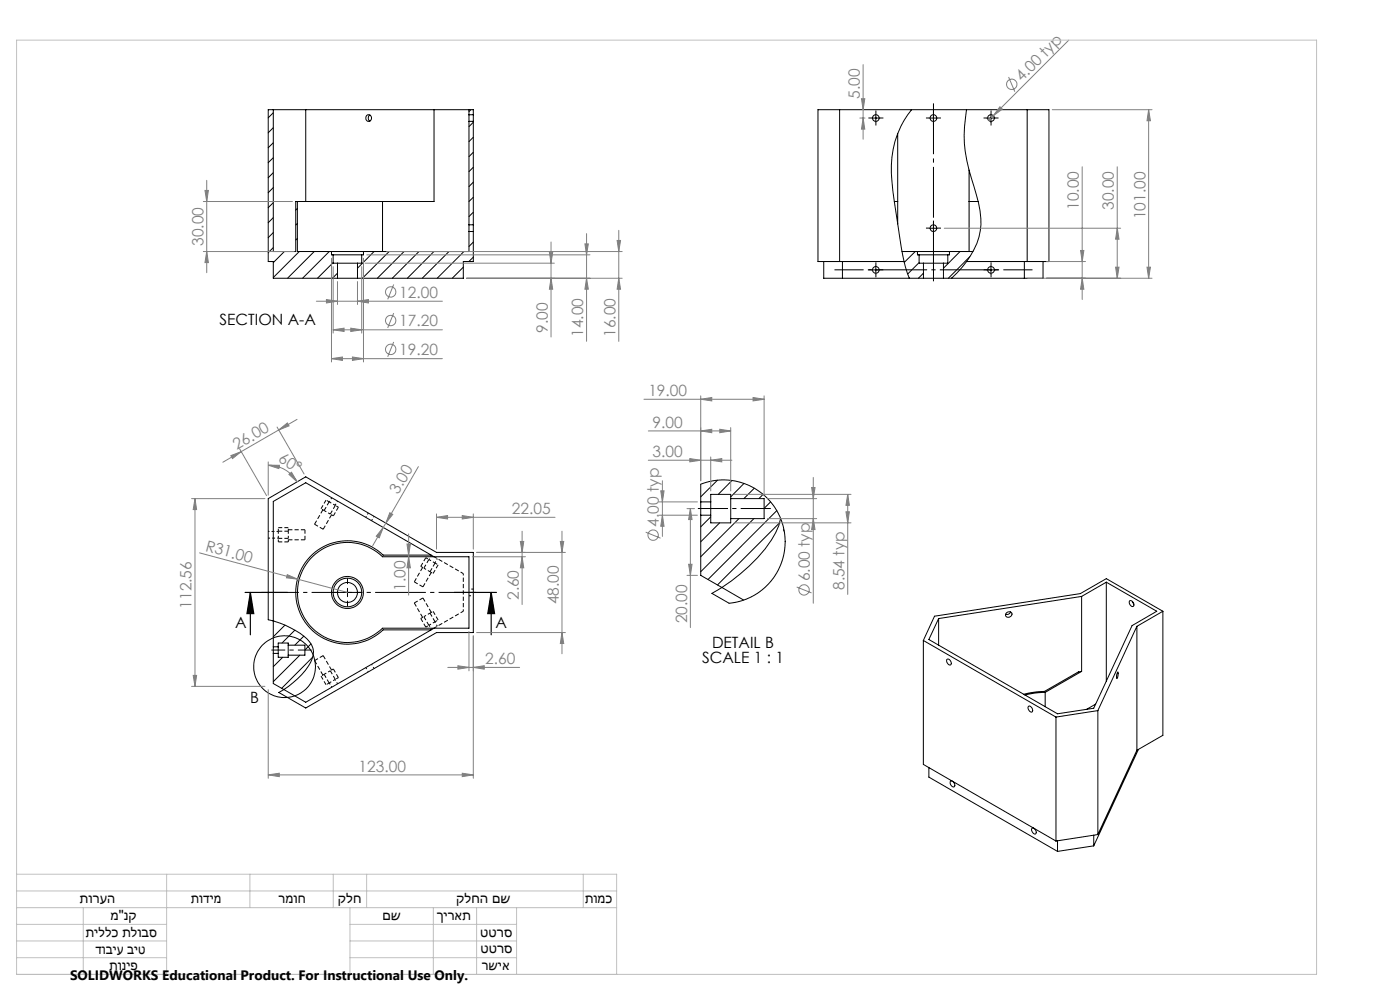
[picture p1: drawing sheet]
<svg xmlns="http://www.w3.org/2000/svg" width="420mm" height="297mm" viewBox="0 0 420 297" stroke-linecap="round" stroke-linejoin="round" font-family="sans-serif">
<path d="M235 158.7l.3 .6M130.2 166.8l8.8 5.1M130.2 188.2l8.8-5" fill="none" stroke="#000" stroke-width=".3" stroke-dasharray="1.3 .6" stroke-dashoffset=".3" stroke-linecap="butt"/>
<path d="M139 171.9v11.3M140.7 178.5h1.3M142 176.5h-1.3" fill="none" stroke="#000" stroke-width=".3" stroke-dasharray="1.3 .6" stroke-dashoffset=".7" stroke-linecap="butt"/>
<g fill="none" stroke="#000" stroke-width=".3" stroke-dasharray="1.3 .6" stroke-dashoffset=".5" stroke-linecap="butt">
<path d="M83.5 159.2v-1.1M86.5 159.2v-1.1M97.2 153l-.9-.5M98.7 150.4l-.9-.5M99.1 154.1l-1.9-1.1M100 154.6l-.9-.5M100.6 151.5l-1.9-1.1M101.5 152l-.9-.5M83.5 161.3v-2.1M83.5 162.4v-1.1M86.5 161.3v-2.1M86.5 162.4v-1.1"/>
<path d="M126.2 169.7l1 .6M127.2 170.3l1.8 1M127.7 167.1l1 .6M128.7 167.7l1.8 1M129 171.3l.9 .6M130.5 168.7l.9 .6M126.2 185.4l1-.6M127.2 184.8l1.8-1.1M127.7 187.9l1-.5M128.7 187.4l1.8-1.1M129 183.7l.9-.5M130.5 186.3l.9-.5"/>
<path d="M97.2 202.1l-.9 .5M98.7 204.7l-.9 .5M99.1 201l-1.9 1.1M100 200.5l-.9 .5M100.6 203.6l-1.9 1.1M101.5 203.1l-.9 .5"/>
</g>
<g fill="none" stroke="#000" stroke-width=".3" stroke-dasharray="1.3 .6" stroke-dashoffset=".1" stroke-linecap="butt">
<path d="M86.5 159.2h-3M86.5 158.1h-3M96.3 152.5l1.5-2.6M97 158.6l-2.6-1.5M97.2 153l1.5-2.6M99.1 154.1l1.5-2.6M100 154.6l1.5-2.6M86.5 161.3h-3M86.5 162.4h-3M91.5 161.8v-3M124.3 174.4l2.6 1.5M126.2 169.7l1.5-2.6"/>
<path d="M127.2 170.3l1.5-2.6M129 171.3l1.5-2.6M129.9 171.9l1.5-2.6M97 196.5l-2.6 1.5M124.3 180.7l2.6-1.5M126.2 185.4l1.5 2.5M127.2 184.8l1.5 2.6M129 183.7l1.5 2.6M129.9 183.2l1.5 2.6M96.3 202.6l1.5 2.6M97.2 202.1l1.5 2.6M99.1 201l1.5 2.6"/>
<path d="M100 200.5l1.5 2.6"/>
</g>
<g fill="none" stroke="#000" stroke-width=".3" stroke-dasharray="1.3 .6" stroke-dashoffset=".8" stroke-linecap="butt">
<path d="M82 159.3h-1.5M83.5 159.3h-1.5M99.5 149.1l-.7 1.3M100.5 151.4l.8-1.3M110.5 153.7l-.8 1.3M111.5 156l.7-1.3M80.5 161.3h1.5M82 161.3h1.5M129.5 166.4l-.8 1.3M130.5 168.7l.7-1.3M128.7 187.4l.8 1.3M131.2 187.7l-.7-1.3"/>
<path d="M98.8 204.7l.7 1.3M101.3 205l-.8-1.3M109.7 200.1l.8 1.3M112.2 200.4l-.7-1.3"/>
</g>
<path d="M91.5 158.8h-5M96.9 152.8l-2.5 4.3M97 158.6l2.5-4.3M235.2 158.6l-.2 .1M86.5 161.8h5M126.8 170.1l-2.5 4.3M126.9 175.9l2.5-4.3M94.4 198l2.5 4.3M124.3 180.7l2.5 4.3M129.4 183.5l-2.5-4.3M99.5 200.8l-2.5-4.3" fill="none" stroke="#000" stroke-width=".3" stroke-dasharray="1.3 .6" stroke-linecap="butt"/>
<g fill="none" stroke="#000" stroke-width=".3">
<path d="M82 32.9v42.5h6.7v-15h.5M82 33.8l-1.5 1.5M82 38.3l-1.5 1.5M91.7 32.9v27.5M110 34.6a.91 .91 0 0 1 1.3 .2 .91 .91 0 0 1-.2 1.3 .91 .91 0 0 1-1.3-.3v-.8zM111 34.5a1.06 1.06 0 0 0 0 1.8M130.2 32.9v27.5h-15.4M140.7 34.4v2M140.7 32.9v1.5M140.7 36.4v31M140.7 36.4h1.3M140.7 34.4h1.3"/>
<path d="M141.3 32.9l-.6 .6M142 34.4v2M142 34.4v-1.5h-61.5v45.5h1.5v5h19.2M142 36.4v31M142 36.7l-1.3 1.3M251.9 32.9v45.5M261.5 35.4h2.5M262.7 34.1v2.6M273.5 32.9a28.1 28.1 0 0 0-5.9 21.4l.7 6.1 2.9 18M278.8 35.4h2.5M280 34.1v2.6M289.9 32.9a41.5 41.5 0 0 0 2.3 23 28.9 28.9 0 0 1 1.9 13.3 20 20 0 0 1-4.1 9.2"/>
<path d="M296.1 35.4h2.5M297.3 34.1v2.6M308.2 32.9v45.5M82 42.8l-1.5 1.5M82 47.3l-1.5 1.5M82 51.7l-1.5 1.6M82 56.2l-1.5 1.5M142 50.1l-1.3 1.3M142 54.6l-1.3 1.3M142 41.1l-1.3 1.3M142 45.6l-1.3 1.4M142 59.1l-1.3 1.3"/>
<path d="M269.3 40v27.1M290.7 51v24.4M82 60.7l-1.5 1.5M82 65.2l-1.5 1.5M82 69.7l-1.5 1.5M82 74.2l-1.5 1.5M85.3 75.4l-3.3 3.3M89.2 60.4h25.6M89.2 60.4v15h10.2M89.2 62.5l-.5 .5M89.2 67l-.5 .4M89.2 71.4l-.5 .5"/>
<path d="M89.8 75.4l-7.8 7.8M94.3 75.4l-8 8M98.8 75.4l-8 8M99.4 75.4h9.6M99.4 75.4v1h.5M99.9 76.4h8.6M99.9 76.4v2.5h1.3M99.9 78.7l-4.6 4.7M101.2 78.9h6M101.2 78.9v4.5M107.2 78.9v4.5M108.5 76.4v2.5h-1.3"/>
<path d="M109 75.4v1h-.5M112.2 75.4l-5 5M114.8 60.4v15M116.7 75.4l-8 8M121.2 75.4l-8 8M125.7 75.4l-8 8M130.2 75.4l-8 8M134.7 75.4l-8 8M139.2 75.4l-8 8M140.7 69.4h.1M140.7 67.4v2M140.7 69.4v6h-31.7"/>
<path d="M140.7 69.4h1.3M140.7 67.4h1.3M142 67.4v2M142 69.4v9h-3v5h-31.8M142 72.6l-1.3 1.3M142 77.1l-1.3 1.3M142 63.6l-1.3 1.3M247.1 78.4v5h29.9M252.7 78.4v5M262.7 79.6v2.5M268.3 60.4h1M270.6 75.4h4.6"/>
<path d="M271.2 78.4l1.6 5M271.2 78.4h-25.8v-45.5h69.3v45.5h-24.7M274.6 75.4l-3.3 3.2M275.2 75.4h9.6M275.2 75.4v1h.5M275.7 76.4h8.6M275.7 76.4v2.5h1.3M275.7 78.7l-3.4 3.4M277 78.9h6M277 78.9v4.5M278.8 68.4h2.5M280 67.1v2.5"/>
<path d="M283 78.9v4.5M284.3 76.4v2.5h-1.3M284.8 75.4v1h-.5M284.8 75.4h7.1M288 75.4l-5 5M290 78.4l-1.4 1.8-3.1 3.2M290.7 60.4h2.7M290.9 76.9l-6.4 6.5M297.3 79.6v2.5M307.3 78.4v5M312.9 78.4v5h-29.9M101.2 83.4h6"/>
<path d="M101.2 81.9l-1.5 1.5M139 80.1l-3.3 3.3M261.5 80.9h2.5M277 83.4h6M277 81.9l-1.5 1.5M296.1 80.9h2.5M80.5 149.4l11.2-6.5 39.3 22.7h11v24h-11l-39.3 22.6-8.1-4.7a23.2 23.2 0 0 0 10.1-10.1 5.5 5.5 0 0 0-2.6-6.8l-2.2-1.5a26.6 26.6 0 0 0-8.4-3.4zM210.2 150.4l.2-5.3 3.3-1 2.7-.3 3.2 .2 2.7 .6 4.1 1.8 2.3 1.6 1.9 1.8 2.6 3.4 1.2 2.8 .6 1.9 .4 2.1 .1 2.9-.2 2.3-.6 2.6-1.7 3.9-1.7 2.5-1.4 1.4-1.9 1.7-2.8 1.7-2.9 1.1-3.5 .7-5.2-3 3-1.7M210.2 150.4v4M210.2 154.4h3M210.2 150.4h3M210.2 154.4v18l6.4 3.7"/>
<path d="M213.2 154.9l-3 3M213.2 150.4v4M213.2 154.4v2.3h6v-1.3M215.2 143.9l-5 5M215.9 156.7l-5.7 5.7M219.2 149.4v6M219.2 149.4v-1.2h-6v2.2M219.2 149.4h10v6h-10M219.6 144l-4.1 4.2M221.7 155.4l-11.5 11.5M223.2 144.9l-4 4M226.2 155.4l-16 15.9"/>
<path d="M226.3 146.3l-3.1 3.1M228.9 148.2l-1.2 1.2M231.2 150.4l-2 2M233 153l-20.6 20.7M233.9 156.7l-18.7 18.6M234.2 155.4a23.5 23.5 0 0 1-6.9 11.7 59.5 59.5 0 0 1-10.7 9M93.1 167.5a15 15 0 0 1 21.7-.6h25.9v21.4h-25.9a15 15 0 0 1-20.9 .1 15 15 0 0 1-.8-20.9zM103 177.5h2.5M104.2 176.3v2.5M129.3 166.4h-14.4a15.5 15.5 0 0 0-21.7 .3 15.5 15.5 0 0 0 0 21.7 15.5 15.5 0 0 0 21.7 .4h14.4M130.2 166.9l-38.5-22.2-9.7 5.6v43.5M216.6 176.1l6.5 3.7"/>
<path d="M324.5 178.7l-42.9 6.7M324.5 178.7v22.5M331.9 174.5l15.1 8.7-7.4 4.3-11.5 24.8-10.8 1.6-38.6-22.2 2.9-6.3M331.9 174.5l-7.4 4.2M331.9 174.5v29.6M82 193.8v2M82 195.8v9.1l3.2 1.8M82 195.8h1.5M82 193.8h1.5M82.2 186.2l-.2 .1M83.5 193.8v2M83.5 195.8v1.2h3v-.6"/>
<path d="M84.8 197l-2.8 2.8M85.5 187.4l-3.5 3.4M86.5 193.4v3M86.5 193.4v-.7h-3v1.1M86.5 193.4h5v3h-5M88.5 188.8l-3.9 3.9M90 196.4l-8 7.9M91.2 190.6l-2.8 2.8M93.3 193l-1.8 1.8M93.8 197l-9.3 9.3M130.2 188.3l-38.5 22.2-6.5-3.8M277 191.9l39.8 23"/>
<path d="M277 191.9v37.2l39.8 23M281.6 185.4v8M284.1 197.6a1.03 1.03 0 0 1 1.1 .5 1.03 1.03 0 0 1-.2 1.2 1.24 1.24 0 0 1-.9-1.7zM301.9 183.8a.9 .9 0 0 1 1.1-.5 .9 .9 0 0 1 .6 1 .9 .9 0 0 1-1.1 .7 .73 .73 0 0 1-.8-.4 .73 .73 0 0 1 .2-.8zM303.2 183.4l-.5 .6-1 .1M338.9 180.1a1.11 1.11 0 0 1 1 1.6 1.17 1.17 0 0 1-1-1.6zM339.7 180.3l.4 .7M341.1 187.7l-11.7 25.3M341.1 187.7v37.2M348.9 183.2l-17-9.8-7.8 4.5-43.7 6.8-3.4 7.2M348.9 183.2l-7.8 4.5M348.9 183.2v37.2l-7.8 4.5"/>
<path d="M308.6 211.7a1.04 1.04 0 0 1 1 .5 1.04 1.04 0 0 1-.2 1.2 1.27 1.27 0 0 1-.8-1.7zM313.5 207.5l-3.1 .2-2.9 .6M313.5 207.5v4.3M316.8 214.9v37.2M324.5 201.2l-1 .2-10.2 5.8-2.1 .1-4.1 .8M324.5 201.2l-11 6.3M328.7 211l-2.7 1.6M329.4 213l-12.6 1.9M329.4 213v37.1M335.3 201.4l.2 .7-.4 1.3-.1-1.1zM278.7 230v2.9l38.6 22.3M285.2 234.1a1.05 1.05 0 0 1 1 .6 1.05 1.05 0 0 1-.1 1.2 1.26 1.26 0 0 1-.9-1.8z"/>
<path d="M341.1 224.9l-11.7 25.2M341.5 224.6l-13.4 28.9M309.6 248.2a1.13 1.13 0 0 1 1.1 1.7 1.21 1.21 0 0 1-1.1-1.7zM317.3 252v3.2M328.1 250.3v3.2M328.1 253.5l-10.8 1.7M329.4 250.1l-12.6 2"/>
<circle cx="262.7" cy="35.4" r="1"/>
<circle cx="280" cy="35.4" r="1"/>
<circle cx="297.3" cy="35.4" r="1"/>
<circle cx="280" cy="68.4" r="1"/>
<circle cx="262.7" cy="80.9" r="1"/>
<circle cx="297.3" cy="80.9" r="1"/>
<circle cx="104.2" cy="177.6" r="2.99"/>
<circle cx="104.2" cy="177.6" r="4.8"/>
<circle cx="104.2" cy="177.6" r="4.3"/>
<circle cx="85.4" cy="199.8" r="9.3"/>
</g>
<g fill="none" stroke="#808080" stroke-width=".3">
<path d="M258.9 19.4v22.3M320.6 12l-24 24.1M258 35.4h1.5M258.4 29.6h1l-.5 3.3zM258.9 35.4l.5 3.3h-1zM300 32l.7 .7-2.7 2zM302.6 23.1l1.8 4.4M315.7 32.9h29.9M344.6 32.9l.5 3.3h-1zM344.6 32.9v50.5M61.5 57.1h1l-.5 3.3zM62 54v27.7"/>
<path d="M324.7 50v39.7M335.2 50v33.4M61 75.4h27.2M61 60.4h26.7M62 75.4l.5 3.3h-1zM99.4 77.4v31.1M99.9 79.9v19.9M108.5 79.9v19.9M109 77.4v31.1M109.5 78.9h56.8M110 76.4h67M116 75.4h70.7"/>
<path d="M164.8 75.6h1l-.5 3.3zM165.3 72.5v28.5M175.5 73.1h1l-.5 3.3zM176 70v32.3M185.1 72.1h1.1l-.6 3.3zM185.6 69v33.3M283.3 68.4h52.9M313.9 78.4h11.7M324.2 75.1h1l-.5 3.3zM335.2 68.4l.5 3.3h-1zM94.9 90.3h37.8M97.9 89.8l3.3 .5-3.3 .5z"/>
<path d="M99.9 98.8l3.3-.4v.9zM99.9 98.8h32.8M101.2 84.4v6.9M105.2 98.4l3.3 .4-3.3 .5zM107.2 90.3l3.3-.5v1zM107.2 84.4v6.9M118.1 85.3l-1.8 4.4M118.1 93.8l-1.8 4.5M165.3 83.4l.5 3.3h-1zM176 83.4l.5 3.3h-1zM185.6 83.4l.6 3.3h-1.1zM186.7 83.4h-46.7"/>
<path d="M308.3 83.4h37.3M324.7 83.4l.5 3.3h-1zM334.7 80.1h1l-.5 3.3zM344.1 80.1h1l-.5 3.3zM99.4 107.5l3.3-.5v1zM99.4 107.5h33.3M105.7 107l3.3 .5-3.3 .5zM118.1 102.5l-1.8 4.4M193.2 119.7h36M210.2 119.7l3.3-.6v1.1zM210.2 118.6v25.5M225.9 119.1l3.3 .6-3.3 .5z"/>
<path d="M229.2 118.6v29.8M69.3 136.6l3.1-1.2-2.7 2zM71.9 134.5l8.1 14.1M72.4 135.4l-5.5 3.1M80.5 139.4h3.3l-.2 1zM80.5 139.4a10.1 10.1 0 0 1 8.6 5M80.5 138.4v10M83.1 128l8.1 14.1M83.6 128.9l2.6-2.2 .5 .9zM89.1 125.7l-16.7 9.7M125.5 139.8l-9.8 17M194.5 129.1h24.7"/>
<path d="M194.5 137.9h25.1M206.9 137.4l3.3 .5-3.3 .5zM210.2 129.1l3.3-.4v1zM213.2 137.9l3.3-.5v1zM213.2 136.9v10.2M215.9 128.7l3.3 .4-3.3 .6zM219.2 128.2v18.9M57.5 149.4h22M58.5 149.4v56.3M58.5 149.4l.5 3.3h-1zM86.7 142.2l.8-.7 1.6 2.9zM115 158.1l-1.2 3.1-.9-.5z"/>
<path d="M115 158.1l-3.2 5.5M115.7 156.8l-.7 1.3M116.9 153.7l.9 .5-2.1 2.6zM131 155l3.3-.5v1zM131 154v10.6M131 155h35.5M138.7 154.5l3.3 .5-3.3 .5zM142 154v10.6M156.6 159.2v22M168.6 159.2v36.7M193.7 159.5l4.5 1.8M197.7 150.4h11.5"/>
<path d="M197.7 154.4h11.5M198.2 147.1h1l-.5 3.3zM198.7 144.1v16.7M198.7 154.4l.5 3.3h-1zM206.1 152.4h2.3M207.1 152.4v35.7M207.1 152.4l.5 3.3h-1zM220.2 148.2h35.1M220.2 156.7h35.1M230.2 149.4h14.8M230.2 155.4h14.8M243.5 146.1h1l-.5 3.3z"/>
<path d="M244 155.4l.5 3.3h-1zM244 143.1v37.7M253.8 153.4h1l-.5 3.3zM254.3 148.2v29.9M254.3 148.2l.5 3.2h-1zM59.9 165.7l44.3 11.8M86.2 172.2l3.1 1.4-3.4-.4zM122.1 163.1h1l-.5 3.3zM122.6 160v18.4M122.6 166.9l.5 3.3h-1zM141.7 166.9h15.9M143 165.6h26.6"/>
<path d="M156.1 162.3h1l-.5 3.3zM156.6 166.9l.5 3.3h-1zM168.1 162.3h1l-.5 3.3zM206.1 172.4h3.1M206.6 169.1h1l-.5 3.3zM239 175.9l4.5 1.8M137.4 199.5l3.3 .5-3.3 .6zM140.7 189.3v11.7M142 190.6v42.7M143 189.6h26.6M168.6 189.6l.5 3.3h-1zM57.5 205.7h22"/>
<path d="M58 202.4h1l-.5 3.3zM80.5 206.7v26.6M134.3 200h21.6M142 200l3.3-.5v1.1zM80.5 232.2l3.3-.5v1.1zM80.5 232.2h61.5M138.7 231.7l3.3 .5-3.3 .6z"/>
<circle cx="303.5" cy="25.3" r="1.56"/>
<circle cx="117.2" cy="87.5" r="1.56"/>
<circle cx="117.2" cy="96.1" r="1.56"/>
<circle cx="117.2" cy="104.7" r="1.56"/>
<circle cx="195.9" cy="160.4" r="1.56"/>
<circle cx="241.2" cy="176.8" r="1.55"/>
</g>
<path d="M73.5 177.5h12.7M75.1 177.5l1 6.4h-2zM75.1 177.5v12.7M136.2 177.5h12.7M147.4 177.5l1 6.4h-2.1zM147.4 177.5v12.7" fill="none" stroke="#000" stroke-width=".35"/>
<path d="M142.8 177.5h-64.4" fill="none" stroke="#000" stroke-width=".3" stroke-dasharray="15.2 1.3 1.3 1.3" stroke-dashoffset="4" stroke-linecap="butt"/>
<path d="M81.4 194.8h12.1" fill="none" stroke="#000" stroke-width=".3" stroke-dasharray="15.2 1.3 1.3 1.3" stroke-dashoffset="11.1" stroke-linecap="butt"/>
<g fill="none" stroke="#000" stroke-width=".3" stroke-dasharray="15.2 1.3 1.3 1.3" stroke-linecap="butt">
<path d="M261.5 35.4h-1M262.8 34.1v-1M262.8 36.6v1M264 35.4h1M278.8 35.4h-1M280 34.1v-1M280 36.6v1M281.3 35.4h1M296.1 35.4h-1M297.3 34.1v-1M297.3 36.6v1M298.6 35.4h1"/>
<path d="M262.8 79.6v-1M278.8 68.4h-1M280 67.1v-1M280 69.6v1M281.3 68.4h1M297.3 79.6v-1M261.5 80.9h-1M262.8 82.1v1M264 80.9h1M296.1 80.9h-1M297.3 82.1v1M298.6 80.9h1"/>
<path d="M101.7 177.5h-1.7M104.2 175v-1.7M106.7 177.5h1.8M104.2 180v1.8"/>
</g>
<path d="M231.2 152.4h-21.8" fill="none" stroke="#000" stroke-width=".3" stroke-dasharray="15.2 1.3 1.3 1.3" stroke-dashoffset="6.2" stroke-linecap="butt"/>
<path d="M280 30.9v53.5" fill="none" stroke="#000" stroke-width=".3" stroke-dasharray="15.2 1.3 1.3 1.3" stroke-dashoffset="-.1" stroke-linecap="butt"/>
<path d="M250.3 80.9h59.4" fill="none" stroke="#000" stroke-width=".3" stroke-dasharray="15.2 1.3 1.3 1.3" stroke-dashoffset="6.5" stroke-linecap="butt"/>
<g fill="none" stroke="#c0c0c0" stroke-width=".3">
<path d="M5 12h390v280h-390zM5 262h180v30M5 277h45M5 272h180M5 267h180M25 272v20M50 262v30M75 262v10M100 262v10M105 277h50M105 272v20M110 262v10"/>
<path d="M130 272v20M143 272v20M155 272v20M175 262v10M5 282h45M5 287h45M105 282h50M105 287h50"/>
</g>
<path d="M147.4 177.5l1 6.4h-2.1zM75.1 177.5l1 6.4h-2z" fill="#000"/>
<g fill="#808080">
<path d="M86.2 172.2l3.1 1.4-3.4-.4z"/>
<path d="M300 32l.7 .7-2.7 2z"/>
<path d="M86.7 142.2l.8-.7 1.6 2.9zM80.5 139.4h3.3l-.2 1z"/>
<path d="M215.9 128.7l3.3 .4-3.3 .6zM210.2 129.1l3.3-.4v1z"/>
<path d="M225.9 119.1l3.3 .6-3.3 .5zM210.2 119.7l3.3-.6v1.1z"/>
<path d="M138.7 231.7l3.3 .5-3.3 .6zM80.5 232.2l3.3-.5v1.1z"/>
<path d="M97.9 89.8l3.3 .5-3.3 .5zM107.2 90.3l3.3-.5v1zM99.9 98.8l3.3-.4v.9zM105.2 98.4l3.3 .4-3.3 .5zM99.4 107.5l3.3-.5v1zM105.7 107l3.3 .5-3.3 .5z"/>
<path d="M213.2 137.9l3.3-.5v1zM206.9 137.4l3.3 .5-3.3 .5z"/>
<path d="M83.6 128.9l2.6-2.2 .5 .9zM69.3 136.6l3.1-1.2-2.7 2z"/>
<path d="M115 158.1l-1.2 3.1-.9-.5zM116.9 153.7l.9 .5-2.1 2.6z"/>
<path d="M168.6 189.6l.5 3.3h-1zM168.1 162.3h1l-.5 3.3z"/>
<path d="M58 202.4h1l-.5 3.3zM58.5 149.4l.5 3.3h-1z"/>
<path d="M258.9 35.4l.5 3.3h-1zM258.4 29.6h1l-.5 3.3zM62 75.4l.5 3.3h-1zM61.5 57.1h1l-.5 3.3zM165.3 83.4l.5 3.3h-1zM164.8 75.6h1l-.5 3.3z"/>
<path d="M156.1 162.3h1l-.5 3.3zM156.6 166.9l.5 3.3h-1zM122.1 163.1h1l-.5 3.3zM122.6 166.9l.5 3.3h-1z"/>
<path d="M344.6 32.9l.5 3.3h-1zM344.1 80.1h1l-.5 3.3zM324.2 75.1h1l-.5 3.3zM324.7 83.4l.5 3.3h-1zM335.2 68.4l.5 3.3h-1zM334.7 80.1h1l-.5 3.3zM175.5 73.1h1l-.5 3.3zM176 83.4l.5 3.3h-1zM185.1 72.1h1.1l-.6 3.3zM185.6 83.4l.6 3.3h-1.1z"/>
<path d="M244 155.4l.5 3.3h-1zM243.5 146.1h1l-.5 3.3z"/>
<path d="M254.3 148.2l.5 3.2h-1zM253.8 153.4h1l-.5 3.3zM207.1 152.4l.5 3.3h-1zM206.6 169.1h1l-.5 3.3z"/>
<path d="M198.2 147.1h1l-.5 3.3zM198.7 154.4l.5 3.3h-1z"/>
<path d="M131 155l3.3-.5v1zM138.7 154.5l3.3 .5-3.3 .5zM137.4 199.5l3.3 .5-3.3 .6zM142 200l3.3-.5v1.1z"/>
</g>
<g font-size="4.7" fill="#808080">
<text x="257.9" y="29.7" transform="rotate(-90 257.9 29.7)">5.00</text>
<text x="306.6" y="24.6" transform="rotate(-45 306.6 24.6)">4.00 typ</text>
<text x="323.7" y="62.9" transform="rotate(-90 323.7 62.9)">10.00</text>
<text x="334.2" y="62.9" transform="rotate(-90 334.2 62.9)">30.00</text>
<text x="343.6" y="65.7" transform="rotate(-90 343.6 65.7)">101.00</text>
<text x="61" y="73.7" transform="rotate(-90 61 73.7)">30.00</text>
<text x="119.8" y="89.2">12.00</text>
<text x="119.8" y="97.8">17.20</text>
<text x="164.3" y="99.7" transform="rotate(-90 164.3 99.7)">9.00</text>
<text x="175" y="101" transform="rotate(-90 175 101)">14.00</text>
<text x="184.6" y="101" transform="rotate(-90 184.6 101)">16.00</text>
<text x="119.8" y="106.4">19.20</text>
<text x="194.5" y="118.6">19.00</text>
<text x="195.8" y="128.1">9.00</text>
<text x="71" y="134.9" transform="rotate(-30 71 134.9)">26.00</text>
<text x="195.8" y="136.9">3.00</text>
<text x="83.2" y="138.2" transform="rotate(31 83.2 138.2)">60°</text>
<text x="119.5" y="148.3" transform="rotate(-60 119.5 148.3)">3.00</text>
<text x="153.6" y="154">22.05</text>
<text x="197.7" y="157.8" transform="rotate(-90 197.7 157.8)">4.00 typ</text>
<text x="61.4" y="165" transform="rotate(15 61.4 165)">R31.00</text>
<text x="121.6" y="177.1" transform="rotate(-90 121.6 177.1)">1.00</text>
<text x="155.6" y="179.9" transform="rotate(-90 155.6 179.9)">2.60</text>
<text x="242.9" y="174.2" transform="rotate(-90 242.9 174.2)">6.00 typ</text>
<text x="253.3" y="176.9" transform="rotate(-90 253.3 176.9)">8.54 typ</text>
<text x="57.5" y="182.4" transform="rotate(-90 57.5 182.4)">112.56</text>
<text x="167.6" y="181.1" transform="rotate(-90 167.6 181.1)">48.00</text>
<text x="206.1" y="186.8" transform="rotate(-90 206.1 186.8)">20.00</text>
<text x="145.6" y="199">2.60</text>
<text x="107.6" y="231.2">123.00</text>
</g>
<g font-size="4.7">
<text x="65.9" y="97.4">SECTION A-A</text>
<text x="70.6" y="188.1">A</text>
<text x="148.7" y="188.1">A</text>
<text x="213.6" y="194.2">DETAIL B</text>
<text x="210.6" y="198.7">SCALE 1 : 1</text>
<text x="75.1" y="210.8">B</text>
</g>
<g font-size="4.2">
<text x="24" y="270.7">תורעה</text>
<text x="33.1" y="275.7">מ&quot;נק</text>
<text x="57.3" y="270.7">תודימ</text>
<text x="83.6" y="270.6">רמוח</text>
<text x="101.4" y="270.7">קלח</text>
<text x="114.7" y="275.8">םש</text>
<text x="131" y="275.8">ךיראת</text>
<text x="136.9" y="270.7">קלחה םש</text>
<text x="175.5" y="270.6">תומכ</text>
<text x="25.7" y="280.9">תיללכ תלובס</text>
<text x="144.1" y="280.7">טטרס</text>
<text x="28.7" y="285.8">דוביע ביט</text>
<text x="144.1" y="285.5">טטרס</text>
<text x="32.8" y="290.6">תוניפ</text>
<text x="144.6" y="290.7">רשיא</text>
</g>
<text font-size="4.1" x="21" y="293.7">SOLIDWORKS Educational Product. For Instructional Use Only.</text>
</svg>
